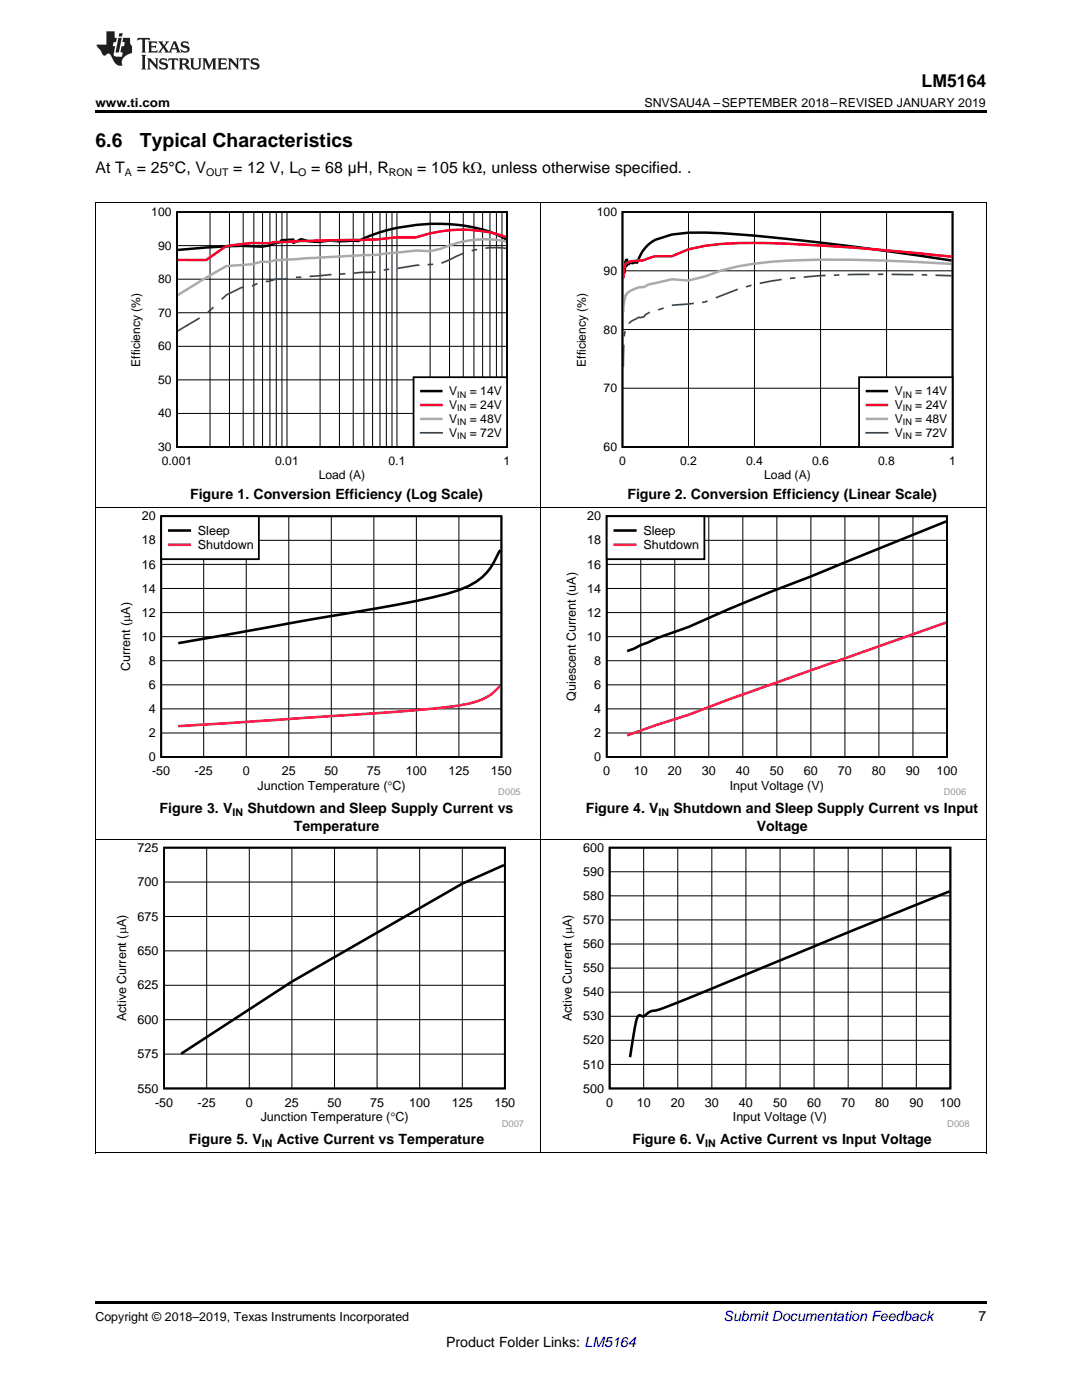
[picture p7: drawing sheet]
<svg xmlns="http://www.w3.org/2000/svg" width="216mm" height="279mm" viewBox="0 0 216 279" stroke-linecap="round" stroke-linejoin="round" font-family="sans-serif">
<path d="M19 230.1l.2 .1zM196.7 230.1l.1 .1zM19 259.7h177.8v.5h-177.8z" fill="#000"/>
<g fill="none" stroke="#000" stroke-width=".2">
<path d="M19.1 101.4v128.8M32.2 117.4h67.9M32.2 112.6h67.9M32.2 107.8h67.9M40.6 103v48.1M49.1 103v48.1M57.6 103v48.1M66.1 103v48.1M74.6 103v48.1M83.1 103v48.1M91.6 103v48.1M107.9 101.4v128.8"/>
<path d="M196.8 101.4v128.8M32.2 136.7h67.9M32.2 131.9h67.9M32.2 127.1h67.9M32.2 122.3h67.9M32.2 146.3h67.9M32.2 141.5h67.9M19 167.5h177.8M32.7 176h68M41.2 169.2v48M49.7 169.2v48M58.2 169.2v48"/>
<path d="M66.7 169.2v48M75.2 169.2v48M83.7 169.2v48M92.2 169.2v48M121.6 178.8h68M121.6 174h68M128.4 169.2v48M135.2 169.2v48M142 169.2v48M148.8 169.2v48M155.6 169.2v48M162.4 169.2v48"/>
<path d="M169.2 169.2v48M176 169.2v48M182.8 169.2v48M32.7 196.6h68M32.7 189.8h68M32.7 182.9h68M121.6 198h68M121.6 193.2h68M121.6 188.4h68M121.6 183.6h68M32.7 210.4h68M32.7 203.5h68"/>
<path d="M121.6 212.4h68M121.6 207.6h68M121.6 202.8h68M19 230.1h177.8"/>
</g>
<path d="M32.2 103h67.9v48.1h-67.9zM32.7 169.2h68v48h-68zM121.6 169.2h68v48h-68z" fill="none" stroke="#000" stroke-width=".36"/>
<path d="M99.9 109.8l-.6 .9a11.7 11.7 0 0 1-7.7 7.1 149 149 0 0 1-20 4.2l-36 6.4M100.6 172.7l-8.4 3.7-34 19.5-22.1 14.4M189.5 177.9l-18.9 7.6-31.9 13.2a53.3 53.3 0 0 1-8.3 3l-.6 .2-.7 .4a.93 .93 0 0 1-1.5 .3l-.3 .1a32.2 32.2 0 0 0-1.4 7.1l-.2 1.2" fill="none" stroke="#000" stroke-width=".52"/>
<path d="M99.9 136.9a12 12 0 0 1-6.4 3.5 251.8 251.8 0 0 1-25.8 2.4l-32.1 2.1" fill="none" stroke="#f05" stroke-width=".52"/>
<path d="M32.2 103h19.5v8.6h-19.5z" fill-rule="evenodd" fill="#fff"/>
<path d="M32.2 103h19.5v8.6h-19.5zM121.1 103h67.9v48.1h-67.9z" fill="none" stroke="#000" stroke-width=".36"/>
<path d="M33.8 105.9h4.1M188.8 104.1l-27 10.9-8.1 3.2-8.2 3.3-8.1 3.6-6.2 2.2-3.3 1.4-1.4 .8-1.4 .4" fill="none" stroke="#000" stroke-width=".52"/>
<path d="M33.8 108.7h4.1M188.8 124.2l-43.3 15.4-8.1 3.1-6.2 1.9-6.1 2.2" fill="none" stroke="#f05" stroke-width=".52"/>
<g fill="none" stroke="#000" stroke-width=".2">
<path d="M121.1 117.4h67.9M121.1 112.6h67.9M121.1 107.8h67.9M127.9 103v48.1M134.6 103v48.1M141.4 103v48.1M148.2 103v48.1M155 103v48.1M161.8 103v48.1M168.6 103v48.1M175.4 103v48.1M182.2 103v48.1"/>
<path d="M121.1 136.7h67.9M121.1 131.9h67.9M121.1 127.1h67.9M121.1 122.3h67.9M121.1 146.3h67.9M121.1 141.5h67.9"/>
</g>
<path d="M121.1 103h19.5v8.6h-19.5z" fill-rule="evenodd" fill="#fff"/>
<path d="M121.1 103h19.5v8.6h-19.5z" fill="none" stroke="#000" stroke-width=".36"/>
<path d="M122.7 105.9h4.1" fill="none" stroke="#000" stroke-width=".52"/>
<path d="M122.7 108.7h4.1" fill="none" stroke="#f05" stroke-width=".52"/>
<path d="M19.1 40.4v61M107.9 40.4v61M196.8 40.4v61M19 101.3h177.8" fill="none" stroke="#000" stroke-width=".2"/>
<path d="M25.6 41.4h75.8v54.7h-75.8z" fill-rule="evenodd" fill="#fff"/>
<path d="M35.3 42.3h65.9v46.9h-65.9z" fill="none" stroke="#000" stroke-width=".35"/>
<g fill="none" stroke="#000" stroke-width=".2">
<path d="M35.3 55.7h65.9M35.3 49h65.9M41.9 42.3v46.9M45.8 42.3v46.9M48.5 42.3v46.9M50.7 42.3v46.9M52.4 42.3v46.9M53.9 42.3v46.9M55.1 42.3v46.9M56.3 42.3v46.9M57.3 42.3v46.9M63.9 42.3v46.9"/>
<path d="M67.7 42.3v46.9M70.5 42.3v46.9M72.6 42.3v46.9M74.3 42.3v46.9M75.8 42.3v46.9M77.1 42.3v46.9M78.2 42.3v46.9M79.2 42.3v46.9M85.8 42.3v46.9M89.7 42.3v46.9M92.4 42.3v46.9M94.6 42.3v46.9"/>
<path d="M96.3 42.3v46.9M97.8 42.3v46.9M99.1 42.3v46.9M100.2 42.3v46.9M35.3 75.8h65.9M35.3 69.1h65.9M35.3 62.4h65.9M35.3 82.5h65.9"/>
</g>
<path d="M101 47.8a29 29 0 0 0-15.2-3.1 35.6 35.6 0 0 0-12.4 2.5l-1.9 .9-3.9 .1-1.8-.2a10.8 10.8 0 0 1-5.7-.3l-1.6 .8v-.7l-2.4 .2v.3l-1.2 .2-1.3 .5-1.5 .2a61.4 61.4 0 0 0-11 .2l-5.6 .5" fill="none" stroke="#000" stroke-width=".5"/>
<path d="M101 47.3a27.2 27.2 0 0 0-18 .1 43.9 43.9 0 0 0-8 .4h-1.6a379 379 0 0 0-21.3 .7h-1.8l-5.1 .6-4.1 2.8h-5.6" fill="none" stroke="#f00" stroke-width=".5"/>
<path d="M101 48.2a21 21 0 0 0-13.1 1.5l-2.1 .4-2.8-.1-8 .9h-2.5l-17.6 1-1.3 .4-1.5-.1-1.8 .5-5.1 .4-9.7 5.8" fill="none" stroke="#aaa" stroke-width=".5"/>
<g fill="none" stroke="#295c75" stroke-width=".35">
<path d="M48.6 57.3l-.5 .1-2.9 1.5-1 .8M51.4 56.6l-1.1 .5M57.4 55.6l-2.5 .1-1.3 .4-.6 .1M60.1 55.3l-1.1 .1M66.2 54.8l-4.4 .4M68.9 54.6l-1.1 .1M74.9 54.3h-2.4l-2 .2M77.7 53.7l-1.1 .2M83.7 52.9l-4.4 .7M86.4 52.7l-1.1 .1M92.5 50.6l-4.4 1.9M95.2 49.8l-1.1 .2"/>
<path d="M96.8 49.5l2.2-.1 2 .2M39.9 63.4l-4.4 2.6M42.6 61.3l-1.1 1"/>
</g>
<path d="M82.5 75.3h18.7v13.9h-18.7z" fill-rule="evenodd" fill="#fff"/>
<path d="M82.5 75.3h18.7v13.9h-18.7z" fill="none" stroke="#000" stroke-width=".35"/>
<path d="M84.1 78h4" fill="none" stroke="#000" stroke-width=".5"/>
<path d="M84.1 80.8h4" fill="none" stroke="#f00" stroke-width=".5"/>
<path d="M84.1 83.6h4" fill="none" stroke="#aaa" stroke-width=".5"/>
<path d="M83.9 86.4h4.3" fill="none" stroke="#295c75" stroke-width=".35"/>
<path d="M114.5 41.4h75.8v54.7h-75.8z" fill-rule="evenodd" fill="#fff"/>
<path d="M124.2 42.3h65.9v46.9h-65.9z" fill="none" stroke="#000" stroke-width=".35"/>
<path d="M124.2 54h65.9M137.4 42.3v46.9M150.5 42.3v46.9M163.7 42.3v46.9M176.9 42.3v46.9M124.2 77.5h65.9M124.2 65.8h65.9" fill="none" stroke="#000" stroke-width=".2"/>
<path d="M189.8 52a462.1 462.1 0 0 0-49.1-5.6h-3.3l-3.3 .4-3.3 1.1a7.7 7.7 0 0 0-3.7 4.5l-.3-.1-.7 .2-.3-.2-.3 .4-.3-.3-.1-.6-.1 1.3v-1.2l-.2 .4-.2 2.1-.1-.3-.1 .3" fill="none" stroke="#000" stroke-width=".5"/>
<path d="M189.8 51.2a382.7 382.7 0 0 0-42.5-2.7l-3.4 .2-3.2 .4-3.3 .7-3.3 1.3h-3.3l-.7 .2a12.8 12.8 0 0 1-4.3 .9l-.3 .1a1.12 1.12 0 0 0-.8 .9l-.2-.1-.1 2.5" fill="none" stroke="#f00" stroke-width=".5"/>
<path d="M189.8 52.7a270.1 270.1 0 0 0-36-.5 42.7 42.7 0 0 0-13.1 3l-3.3 .8-3.3-.3-3.3 .8a4.3 4.3 0 0 0-2.3 .8 5 5 0 0 0-3.4 1.3l-.4 .5v.6h-.1l-.2 2.6" fill="none" stroke="#aaa" stroke-width=".5"/>
<g fill="none" stroke="#295c75" stroke-width=".35">
<path d="M147.2 57.7l-4.4 1.7M150 56.9l-1.1 .3M156 55.8l-4.4 .7M158.7 55.5l-1.1 .1M164.7 55l-4.3 .3M167.5 54.9h-1.1M173.5 54.8h-4.4M176.3 54.7h-1.1M177.9 54.8h4.4M183.9 54.8l1.1 .1M186.7 54.9l3.1 .1M124.5 68.8l-.1 4.4"/>
<path d="M124.7 66l-.1 1.1M129.7 62.3l-.9 .5-.3 .5a3.8 3.8 0 0 0-3 1.3M132.4 61.5l-1.1 .3M138.4 60.5l-4.3 .4M141.2 60.1l-1.1 .2"/>
</g>
<path d="M171.4 75.3h18.7v13.9h-18.7z" fill-rule="evenodd" fill="#fff"/>
<path d="M171.4 75.3h18.7v13.9h-18.7z" fill="none" stroke="#000" stroke-width=".35"/>
<path d="M173 78h4" fill="none" stroke="#000" stroke-width=".5"/>
<path d="M173 80.8h4" fill="none" stroke="#f00" stroke-width=".5"/>
<path d="M173 83.6h4" fill="none" stroke="#aaa" stroke-width=".5"/>
<path d="M172.8 86.4h4.3" fill="none" stroke="#295c75" stroke-width=".35"/>
<path d="M19 40.4h177.8" fill="none" stroke="#000" stroke-width=".2"/>
<path d="M19 22h177.8v.5h-177.8z" fill="#000"/>
<g fill="#231f20">
<path d="M27.5 7.6l-.1 .5 .4-.2h.6v.1v2.1l-.2 .4h1l-.3-.4v-2.1l.1-.1h.5l.5 .2-.2-.5zM29.5 8.3l.2 .3v1.5l-.2 .4h1.8l.2-.6a1.04 1.04 0 0 1-1.3 .2v-.7h.6l.3 .2v-.6l-.3 .2h-.6v-.6l.8-.1 .4 .3-.2-.5zM31.5 8.3l.9 1.1-.9 1.1h.8l-.2-.2 .5-.7 .4 .7-.2 .2h1.5l-.1-.2 .1-.4h.9l.1 .4-.2 .2h1l-.3-.3-.7-1.9h-.5l-.9 2-.8-1 .9-1h-.8l.1 .3-.3 .5-.4-.6 .2-.2zM34.7 8.6l.4 1h-.7zM36.3 8.4a.63 .63 0 0 0-.2 .7 .63 .63 0 0 0 .6 .4l.6 .2 .1 .2a.75 .75 0 0 1-.7 .4 .75 .75 0 0 1-.6-.5l.1 .7 .1-.1a1.11 1.11 0 0 0 1.5-.6 1.13 1.13 0 0 0-1.2-.8l-.1-.4a1.04 1.04 0 0 1 1.2 .2l-.2-.5-.1 .1-.5-.2zM28.2 10.9l.2 .4v2.2l-.2 .4h1l-.3-.4v-2.2l.3-.4zM29.3 11.6l.3 .4v1.5l-.3 .4h.8l-.2-.4v-1.3l1.5 1.7v-1.9l.2-.4h-.7l.2 .4v.9l-1.1-1.3zM32 11.8a.62 .62 0 0 0-.2 .7 .62 .62 0 0 0 .6 .4l.6 .1 .1 .3a.76 .76 0 0 1-.7 .3 .76 .76 0 0 1-.6-.4l.1 .7 .1-.1a1.11 1.11 0 0 0 1.5-.6 1.13 1.13 0 0 0-1.2-.8l-.1-.4a1.04 1.04 0 0 1 1.2 .2l-.2-.6-.1 .1-.5-.1zM33.7 11.6l-.2 .6a.61 .61 0 0 1 .8-.3v1.6l-.2 .4h.9l-.2-.4v-1.6a.63 .63 0 0 1 .8 .3l-.2-.6zM35.6 11.6l.3 .4v1.5l-.3 .4h1l-.2-.2v-.8l.5 .2a.76 .76 0 0 0 1.2 .7l-1-1a.58 .58 0 0 0 .6-.5 .58 .58 0 0 0-.5-.6zM36.4 11.9h.1a.45 .45 0 0 1 .5 .1 .45 .45 0 0 1 .1 .5l-.7 .2zM37.9 11.6l.2 .2a2.17 2.17 0 0 0 .3 1.9 .99 .99 0 0 0 1.6-.6v-1.1l.2-.4h-.7l.2 .2a1.92 1.92 0 0 1-.2 1.8 .6 .6 0 0 1-.9-.5v-1.1l.2-.4zM40.4 11.6l.2 .4v1.5l-.2 .4h.7l-.2-.4v-1.4l.8 1.8 .8-1.8v1.4l-.2 .4h.9l-.2-.4v-1.5l.2-.4h-.8l-.6 1.5-.6-1.5zM43.4 11.6l.2 .4v1.5l-.2 .4h1.8l.2-.6a1.04 1.04 0 0 1-1.3 .1v-.6h.5l.4 .2v-.6l-.4 .2h-.5v-.7h.8l.3 .3-.1-.6zM45.5 11.6l.2 .4v1.5l-.2 .4h.7l-.2-.4v-1.3l1.5 1.7v-1.9l.2-.4h-.7l.2 .4v.9l-1.1-1.3zM47.9 11.6l-.1 .6a.61 .61 0 0 1 .8-.3v1.6l-.3 .4h1l-.3-.4 .1-1.6a.63 .63 0 0 1 .7 .3l-.1-.6zM50.2 11.8a.62 .62 0 0 0-.2 .7 .62 .62 0 0 0 .6 .4l.6 .1 .2 .3a.76 .76 0 0 1-.8 .3 .76 .76 0 0 1-.6-.4l.1 .7 .2-.1a1.11 1.11 0 0 0 1.5-.6 1.13 1.13 0 0 0-1.3-.8l-.1-.4a1.04 1.04 0 0 1 1.2 .2l-.1-.6-.2 .1-.5-.1z"/>
<path d="M21.2 6.3v2.6h-1.9l.1 .4 .7 .9a.91 .91 0 0 0 1 .8 .56 .56 0 0 1 .5-.3 .56 .56 0 0 1 .5 .3l.4 .8a1.53 1.53 0 0 0 1.9 1.2 1.54 1.54 0 0 1 1-2.1l.9-.3v-1.4a1.52 1.52 0 0 1-.3-1.6h-1.4l-.2 .8h.5l-.2 .8h-.4l-.2 1v.2l.4 .1-.2 .8a1.93 1.93 0 0 1-1.6-.3l.3-1.8h-.5l.2-.8h.4l.2-.8h-.4v-1.3zM23.6 7.6l-.6 2.9h.7l.6-2.9zM23.8 6.6l-.1 .7h.6l.2-.7z"/>
</g>
<g font-size="3.9">
<text x="19" y="29.3">6.6</text>
<text x="27.9" y="29.3">Typical Characteristics</text>
</g>
<text font-size="3.5" x="183.9" y="17.3">LM5164</text>
<g font-size="3.2">
<text x="19" y="34.4">At T</text>
<text x="27.3" y="34.4">= 25°C, V</text>
<text x="46.5" y="34.4">= 12 V, L</text>
<text x="62.1" y="34.4">= 68 µH, R</text>
<text x="83.3" y="34.4">= 105 kΩ, unless otherwise specified. .</text>
</g>
<g font-size="2.8">
<text x="37.9" y="99.6">Figure 1. Conversion Efficiency (Log Scale)</text>
<text x="125.2" y="99.6">Figure 2. Conversion Efficiency (Linear Scale)</text>
<text x="31.9" y="162.2">Figure 3. V</text>
<text x="49.4" y="162.2">Shutdown and Sleep Supply Current vs</text>
<text x="58.6" y="165.8">Temperature</text>
<text x="116.9" y="162.2">Figure 4. V</text>
<text x="134.4" y="162.2">Shutdown and Sleep Supply Current vs Input</text>
<text x="151" y="165.8">Voltage</text>
<text x="37.7" y="228.4">Figure 5. V</text>
<text x="55.2" y="228.4">Active Current vs Temperature</text>
<text x="126.2" y="228.4">Figure 6. V</text>
<text x="143.7" y="228.4">Active Current vs Input Voltage</text>
<text x="195.3" y="263.6">7</text>
<text x="89" y="268.9">Product Folder Links: LM5164</text>
</g>
<text font-size="2.8" fill="#0000c8" x="144.4" y="263.6">Submit Documentation Feedback</text>
<g font-size="2.5">
<text x="19" y="21.4">www.ti.com</text>
<text x="128.6" y="21.4">SNVSAU4A –SEPTEMBER 2018–REVISED JANUARY 2019</text>
<text x="28.3" y="103.8">20</text>
<text x="39.5" y="106.8">Sleep</text>
<text x="117.2" y="103.8">20</text>
<text x="128.4" y="106.8">Sleep</text>
<text x="28.3" y="113.5">16</text>
<text x="28.3" y="108.6">18</text>
<text x="39.5" y="109.6">Shutdown</text>
<text x="117.2" y="113.5">16</text>
<text x="117.2" y="108.6">18</text>
<text x="128.4" y="109.6">Shutdown</text>
<text x="28.3" y="118.3">14</text>
<text x="117.2" y="118.3">14</text>
<text x="28.3" y="123.1">12</text>
<text x="117.2" y="123.1">12</text>
<text x="28.3" y="127.9">10</text>
<text x="117.2" y="127.9">10</text>
<text x="26" y="133.9" transform="rotate(-90 26 133.9)">Current (PA)</text>
<text x="29.7" y="137.5">6</text>
<text x="29.7" y="132.7">8</text>
<text x="118.6" y="137.5">6</text>
<text x="118.6" y="132.7">8</text>
<text x="29.7" y="142.3">4</text>
<text x="114.9" y="139.9" transform="rotate(-90 114.9 139.9)">Quiescent Current (uA)</text>
<text x="118.6" y="142.3">4</text>
<text x="29.7" y="147.1">2</text>
<text x="118.6" y="147.1">2</text>
<text x="29.7" y="151.9">0</text>
<text x="30.4" y="154.8">-50</text>
<text x="38.8" y="154.8">-25</text>
<text x="48.4" y="154.8">0</text>
<text x="56.2" y="154.8">25</text>
<text x="64.7" y="154.8">50</text>
<text x="73.2" y="154.8">75</text>
<text x="81" y="154.8">100</text>
<text x="89.5" y="154.8">125</text>
<text x="98" y="154.8">150</text>
<text x="118.6" y="151.9">0</text>
<text x="120.4" y="154.8">0</text>
<text x="126.5" y="154.8">10</text>
<text x="133.2" y="154.8">20</text>
<text x="140" y="154.8">30</text>
<text x="146.8" y="154.8">40</text>
<text x="153.6" y="154.8">50</text>
<text x="160.4" y="154.8">60</text>
<text x="167.2" y="154.8">70</text>
<text x="174" y="154.8">80</text>
<text x="180.8" y="154.8">90</text>
<text x="186.9" y="154.8">100</text>
<text x="51.4" y="157.6">Junction Temperature (qC)</text>
<text x="145.6" y="157.6">Input Voltage (V)</text>
<text x="27.5" y="170">725</text>
<text x="116.4" y="170">600</text>
<text x="27.5" y="176.9">700</text>
<text x="116.4" y="179.6">580</text>
<text x="116.4" y="174.8">590</text>
<text x="27.5" y="183.7">675</text>
<text x="116.4" y="184.4">570</text>
<text x="27.5" y="190.6">650</text>
<text x="116.4" y="189.2">560</text>
<text x="27.5" y="197.5">625</text>
<text x="116.4" y="194">550</text>
<text x="25.2" y="203.8" transform="rotate(-90 25.2 203.8)">Active Current (PA)</text>
<text x="114.1" y="203.8" transform="rotate(-90 114.1 203.8)">Active Current (PA)</text>
<text x="116.4" y="203.6">530</text>
<text x="116.4" y="198.8">540</text>
<text x="27.5" y="204.3">600</text>
<text x="116.4" y="208.4">520</text>
<text x="27.5" y="211.2">575</text>
<text x="116.4" y="213.2">510</text>
<text x="27.5" y="218.1">550</text>
<text x="30.9" y="220.9">-50</text>
<text x="39.4" y="220.9">-25</text>
<text x="49" y="220.9">0</text>
<text x="56.9" y="220.9">25</text>
<text x="65.4" y="220.9">50</text>
<text x="73.9" y="220.9">75</text>
<text x="81.7" y="220.9">100</text>
<text x="90.2" y="220.9">125</text>
<text x="98.7" y="220.9">150</text>
<text x="116.4" y="218.1">500</text>
<text x="120.9" y="220.9">0</text>
<text x="127.1" y="220.9">10</text>
<text x="133.9" y="220.9">20</text>
<text x="140.7" y="220.9">30</text>
<text x="147.5" y="220.9">40</text>
<text x="154.3" y="220.9">50</text>
<text x="161.1" y="220.9">60</text>
<text x="167.9" y="220.9">70</text>
<text x="174.7" y="220.9">80</text>
<text x="181.5" y="220.9">90</text>
<text x="187.6" y="220.9">100</text>
<text x="52" y="223.7">Junction Temperature (qC)</text>
<text x="146.2" y="223.7">Input Voltage (V)</text>
<text x="19" y="263.6">Copyright © 2018–2019, Texas Instruments Incorporated</text>
</g>
<g font-size="2.4">
<text x="30.2" y="43.1">100</text>
<text x="119.1" y="43.1">100</text>
<text x="31.5" y="49.8">90</text>
<text x="31.5" y="56.5">80</text>
<text x="120.4" y="54.8">90</text>
<text x="31.5" y="63.2">70</text>
<text x="31.5" y="69.9">60</text>
<text x="120.4" y="66.6">80</text>
<text x="28" y="73.2" transform="rotate(-90 28 73.2)">Efficiency (%)</text>
<text x="31.5" y="76.6">50</text>
<text x="116.9" y="73.2" transform="rotate(-90 116.9 73.2)">Efficiency (%)</text>
<text x="31.5" y="83.3">40</text>
<text x="89.6" y="78.9">V</text>
<text x="89.6" y="81.7">V</text>
<text x="93.7" y="78.9">= 14V</text>
<text x="93.7" y="81.7">= 24V</text>
<text x="120.4" y="78.3">70</text>
<text x="178.5" y="78.9">V</text>
<text x="178.5" y="81.7">V</text>
<text x="182.6" y="78.9">= 14V</text>
<text x="182.6" y="81.7">= 24V</text>
<text x="89.6" y="84.5">V</text>
<text x="89.6" y="87.2">V</text>
<text x="93.7" y="84.5">= 48V</text>
<text x="93.7" y="87.2">= 72V</text>
<text x="178.5" y="84.5">V</text>
<text x="178.5" y="87.2">V</text>
<text x="182.6" y="84.5">= 48V</text>
<text x="182.6" y="87.2">= 72V</text>
<text x="31.5" y="90">30</text>
<text x="32.3" y="92.8">0.001</text>
<text x="54.9" y="92.8">0.01</text>
<text x="63.6" y="95.6">Load (A)</text>
<text x="77.5" y="92.8">0.1</text>
<text x="100.5" y="92.8">1</text>
<text x="120.4" y="90">60</text>
<text x="123.5" y="92.8">0</text>
<text x="135.7" y="92.8">0.2</text>
<text x="148.9" y="92.8">0.4</text>
<text x="152.5" y="95.6">Load (A)</text>
<text x="162" y="92.8">0.6</text>
<text x="175.2" y="92.8">0.8</text>
<text x="189.4" y="92.8">1</text>
</g>
<g font-size="2.1">
<text x="24.9" y="35.1">A</text>
<text x="41.1" y="35.1">OUT</text>
<text x="59.5" y="35.1">O</text>
<text x="77.6" y="35.1">RON</text>
<text x="46.4" y="162.8">IN</text>
<text x="131.4" y="162.8">IN</text>
<text x="52.2" y="229">IN</text>
<text x="140.7" y="229">IN</text>
</g>
<g font-size="1.9" fill="#999">
<text x="99.4" y="158.7">D005</text>
<text x="188.3" y="158.7">D006</text>
<text x="100.1" y="224.8">D007</text>
<text x="189" y="224.8">D008</text>
</g>
<g font-size="1.8">
<text x="91.2" y="79.3">IN</text>
<text x="91.2" y="82.1">IN</text>
<text x="180.1" y="79.3">IN</text>
<text x="180.1" y="82.1">IN</text>
<text x="91.2" y="84.9">IN</text>
<text x="91.2" y="87.7">IN</text>
<text x="180.1" y="84.9">IN</text>
<text x="180.1" y="87.7">IN</text>
</g>
</svg>
